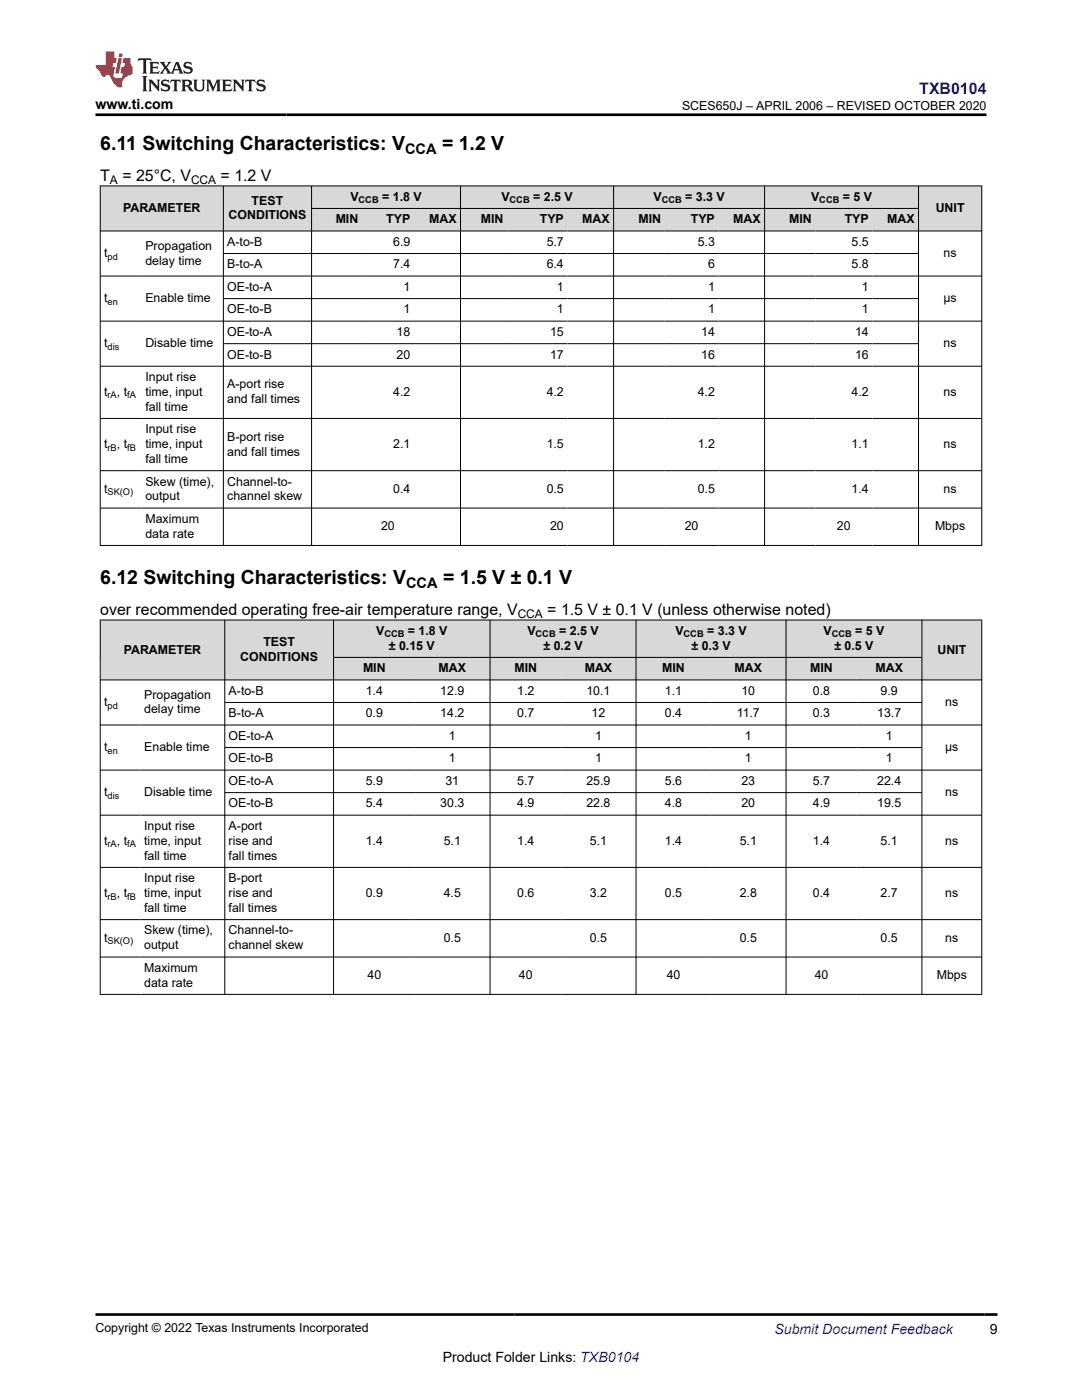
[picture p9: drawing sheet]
<svg xmlns="http://www.w3.org/2000/svg" width="216mm" height="279mm" viewBox="0 0 216 279" stroke-linecap="round" stroke-linejoin="round" font-family="sans-serif">
<g fill="#d8d8d8">
<path d="M20 37.1h175.9v4.5h-175.9z" fill-rule="evenodd"/>
<path d="M20.1 37.2h24.4v8.8h-24.4z" fill-rule="evenodd"/>
<path d="M44.6 37.2h17.5v8.8h-17.5z" fill-rule="evenodd"/>
<path d="M62.2 37.2h29.6v4.3h-29.6z" fill-rule="evenodd"/>
<path d="M91.9 37.2h30.5v4.3h-30.5z" fill-rule="evenodd"/>
<path d="M122.5 37.2h30v4.3h-30z" fill-rule="evenodd"/>
<path d="M152.6 37.2h30.6v4.3h-30.6z" fill-rule="evenodd"/>
<path d="M183.3 37.2h12.5v8.8h-12.5z" fill-rule="evenodd"/>
<path d="M62.2 41.7h10v4.3h-10z" fill-rule="evenodd"/>
<path d="M72.2 41.7h10.4v4.3h-10.4z" fill-rule="evenodd"/>
<path d="M82.6 41.7h9.2v4.3h-9.2z" fill-rule="evenodd"/>
<path d="M91.9 41.7h9.3v4.3h-9.3z" fill-rule="evenodd"/>
<path d="M101.2 41.7h12v4.3h-12z" fill-rule="evenodd"/>
<path d="M113.2 41.7h9.2v4.3h-9.2z" fill-rule="evenodd"/>
<path d="M122.5 41.7h10.1v4.3h-10.1z" fill-rule="evenodd"/>
<path d="M132.6 41.7h10.8v4.3h-10.8z" fill-rule="evenodd"/>
<path d="M143.4 41.7h9.1v4.3h-9.1z" fill-rule="evenodd"/>
<path d="M152.6 41.7h10.1v4.3h-10.1z" fill-rule="evenodd"/>
<path d="M162.7 41.7h11.4v4.3h-11.4z" fill-rule="evenodd"/>
<path d="M174.1 41.7h9.1v4.3h-9.1z" fill-rule="evenodd"/>
</g>
<g fill="none" stroke="#000" stroke-width=".2">
<path d="M19.9 37.1h176.1M20 37v71.9M44.6 37v71.9M62.2 37v71.9M91.9 37v71.9M122.4 37v71.9M152.6 37v71.9M183.3 37v71.9M195.9 37v71.9M19.9 46.1h176.1M19.9 55.1h176.1M44.6 50.6h138.7"/>
<path d="M44.6 59.6h138.7M62.2 41.6h121.1M19.9 64.1h176.1M19.9 73.1h176.1M44.6 68.6h138.7M19.9 83.5h176.1M19.9 93.9h176.1M19.9 101.4h176.1M19.9 108.9h176.1"/>
</g>
<g fill="#d8d8d8">
<path d="M20 123.7h175.9v7.5h-175.9z" fill-rule="evenodd"/>
<path d="M20.1 123.8h24.7v11.8h-24.7z" fill-rule="evenodd"/>
<path d="M44.9 123.8h21.6v11.8h-21.6z" fill-rule="evenodd"/>
<path d="M66.6 123.8h31.1v7.3h-31.1z" fill-rule="evenodd"/>
<path d="M97.8 123.8h29.1v7.3h-29.1z" fill-rule="evenodd"/>
<path d="M127 123.8h29.8v7.3h-29.8z" fill-rule="evenodd"/>
<path d="M156.9 123.8h27v7.3h-27z" fill-rule="evenodd"/>
<path d="M184 123.8h11.8v11.8h-11.8z" fill-rule="evenodd"/>
<path d="M66.6 131.3h16.2v4.3h-16.2z" fill-rule="evenodd"/>
<path d="M82.8 131.3h14.9v4.3h-14.9z" fill-rule="evenodd"/>
<path d="M97.8 131.3h14.2v4.3h-14.2z" fill-rule="evenodd"/>
<path d="M112 131.3h14.9v4.3h-14.9z" fill-rule="evenodd"/>
<path d="M127 131.3h14.8v4.3h-14.8z" fill-rule="evenodd"/>
<path d="M141.8 131.3h15v4.3h-15z" fill-rule="evenodd"/>
<path d="M156.9 131.3h14.1v4.3h-14.1z" fill-rule="evenodd"/>
<path d="M171 131.3h12.9v4.3h-12.9z" fill-rule="evenodd"/>
</g>
<g fill="none" stroke="#000" stroke-width=".2">
<path d="M19.9 123.7h176.1M19.9 135.7h176.1M20 123.7v74.8M44.9 123.7v74.8M66.6 123.7v74.8M66.6 131.2h117.4M97.8 123.7v74.8M126.9 123.7v74.8M156.8 123.7v74.8M184 123.7v74.8M195.9 123.7v74.8M19.9 144.7h176.1"/>
<path d="M19.9 153.7h176.1M44.9 140.2h139.1M44.9 149.2h139.1M44.9 158.2h139.1M19.9 162.7h176.1M19.9 173.1h176.1M19.9 183.5h176.1M19.9 191h176.1M19.9 198.5h176.1"/>
</g>
<path d="M27.7 11.6l-.2 .6 .5-.2h.6v.1v2.2l-.2 .4h1l-.2-.4v-2.2v-.1h.5l.5 .2-.1-.6zM29.8 12.4l.2 .3v1.6l-.2 .4h1.9l.1-.6a1.08 1.08 0 0 1-1.3 .2v-.7h.6l.4 .2v-.7l-.4 .2h-.6v-.5l.2-.2a1 1 0 0 1 1 .3l-.1-.5zM31.8 12.4l1 1.1-1 1.2h.9l-.2-.2 .4-.8 .5 .8-.2 .2h1.6l-.2-.2 .1-.5h1l.1 .5-.1 .2h.9l-.2-.4-.8-1.9h-.5l-1 2.1-.8-1.1 .9-1h-.8l.2 .2-.5 .6-.3-.6 .1-.2zM35.2 12.8l.4 1h-.8zM36.8 12.5a.65 .65 0 0 0-.2 .7 .65 .65 0 0 0 .6 .5l.7 .1 .1 .3a.79 .79 0 0 1-.7 .4 .79 .79 0 0 1-.7-.5l.1 .7 .2-.1a.93 .93 0 0 0 1.1 0 .93 .93 0 0 0 .4-.9 1.46 1.46 0 0 0-1.2-.6l-.1-.3a1.09 1.09 0 0 1 1.2 .2l-.2-.6-.1 .1-.6-.2zM28.4 15.2l.2 .4v2.2l-.2 .4h1l-.2-.4v-2.2l.2-.4zM29.6 15.9l.2 .4v1.5l-.2 .4h.8l-.3-.4v-1.3l1.7 1.8v-2l.2-.4h-.8l.2 .2 .1 1.1-1.2-1.3zM32.3 16a.65 .65 0 0 0-.2 .8 .65 .65 0 0 0 .7 .4l.6 .2 .1 .2a.79 .79 0 0 1-.7 .4 .79 .79 0 0 1-.7-.5l.1 .7 .2-.1a.93 .93 0 0 0 1.1 .1 .93 .93 0 0 0 .4-1 1.46 1.46 0 0 0-1.2-.5l-.1-.4a1.09 1.09 0 0 1 1.2 .2l-.2-.6-.1 .1-.6-.1zM34.1 15.9l-.1 .6a.63 .63 0 0 1 .7-.3l.1 1.6-.3 .4h1l-.2-.4v-1.6a.66 .66 0 0 1 .8 .3l-.1-.6zM36.2 15.9l.2 .4v1.5l-.2 .4h.9l-.2-.2v-.7h.5l.1 .2a.79 .79 0 0 0 1.2 .6l-1-.9a.61 .61 0 0 0 .6-.6 .61 .61 0 0 0-.5-.7zM36.9 16.2h.2a.47 .47 0 0 1 .5 .1 .47 .47 0 0 1 .1 .5l-.2 .1-.6 .1zM38.5 15.9l.2 .2a2.27 2.27 0 0 0 .4 2 1.04 1.04 0 0 0 1.7-.7v-1.3l.2-.2h-.8l.2 .4v1.1a.6 .6 0 0 1-.6 .6 .6 .6 0 0 1-.6-.6v-1.1l.3-.4zM41.1 15.9l.2 .4v1.5l-.2 .4h.7l-.2-.4v-1.4l.9 1.9 .8-1.9v1.4l-.2 .4h1l-.3-.4v-1.5l.3-.4h-.8l-.7 1.5-.7-1.5zM44.3 15.9l.2 .4v1.5l-.2 .4h1.9l.1-.6a1.09 1.09 0 0 1-1.3 .2v-.7h.6l.4 .2v-.6l-.4 .2h-.6v-.6l.2-.1a1.01 1.01 0 0 1 1 .3l-.1-.6zM46.4 15.9l.3 .4v1.5l-.3 .4h.8l-.2-.4v-1.3l1.6 1.8v-2l.2-.4h-.7l.2 .2v1.1l-1.2-1.3zM49 15.9l-.1 .6a.63 .63 0 0 1 .8-.3v1.6l-.3 .4h1l-.2-.4v-1.6a.66 .66 0 0 1 .8 .3l-.1-.6zM51.4 16a.65 .65 0 0 0-.2 .8 .65 .65 0 0 0 .6 .4l.6 .2 .2 .2a.79 .79 0 0 1-.8 .4 .79 .79 0 0 1-.6-.5l.1 .7 .2-.1a.93 .93 0 0 0 1 .1 .93 .93 0 0 0 .5-1 1.46 1.46 0 0 0-1.3-.5l-.1-.4a1.09 1.09 0 0 1 1.3 .2l-.2-.6-.2 .1-.5-.1z" fill="#231f20"/>
<path d="M21.1 10.3v2.7h-2.1l.1 .4 .9 1a.95 .95 0 0 0 .9 .9 .59 .59 0 0 1 .6-.4 .59 .59 0 0 1 .5 .3l.4 .8a1.59 1.59 0 0 0 2.1 1.4 1.61 1.61 0 0 1 1-2.3l1-.3-.1-1.5a1.59 1.59 0 0 1-.4-1.7h-1.4l-.2 .9h.5l-.1 .9h-.5l-.2 .9v.3l.4 .1-.2 .9h-.6a.73 .73 0 0 1-1.1-.7l.3-1.5h-.5l.2-.9h.5l.2-.9h-.5v-1.3zM23.6 11.6l-.6 3.1h.7l.6-3.1zM23.8 10.7l-.1 .6h.7l.1-.6z" fill="#ed1c24"/>
<path d="M19.1 22.9h177.8M19.1 262.3h179.9" fill="none" stroke="#000" stroke-width=".53"/>
<g font-size="3.9">
<text x="20" y="29.9">6.11 Switching Characteristics: V</text>
<text x="88.2" y="29.9">= 1.2 V</text>
<text x="20" y="116.5">6.12 Switching Characteristics: V</text>
<text x="88.4" y="116.5">= 1.5 V ± 0.1 V</text>
</g>
<text font-size="3.2" fill="#00f" x="183.4" y="18.7">TXB0104</text>
<g font-size="3.2">
<text x="20" y="36.1">T</text>
<text x="24.4" y="36.1">= 25°C, V</text>
<text x="44" y="36.1">= 1.2 V</text>
<text x="20" y="122.7">over recommended operating free-air temperature range, V</text>
<text x="109.2" y="122.7">= 1.5 V ± 0.1 V (unless otherwise noted)</text>
</g>
<g font-size="2.9">
<text x="80.8" y="30.7">CCA</text>
<text x="81" y="117.3">CCA</text>
</g>
<g font-size="2.8">
<text x="19.1" y="21.8">www.ti.com</text>
<text x="197.5" y="266.1">9</text>
<text x="88.3" y="271.7">Product Folder Links: TXB0104</text>
</g>
<text font-size="2.8" fill="#00f" x="154.5" y="266.2">Submit Document Feedback</text>
<g font-size="2.5">
<text x="136.1" y="21.9">SCES650J – APRIL 2006 – REVISED OCTOBER 2020</text>
<text x="50.2" y="40.8">TEST</text>
<text x="69.9" y="40.1">V</text>
<text x="76.3" y="40.1">= 1.8 V</text>
<text x="100" y="40.1">V</text>
<text x="106.4" y="40.1">= 2.5 V</text>
<text x="130.4" y="40.1">V</text>
<text x="136.7" y="40.1">= 3.3 V</text>
<text x="161.8" y="40.1">V</text>
<text x="168.2" y="40.1">= 5 V</text>
<text x="24.6" y="42.3">PARAMETER</text>
<text x="45.6" y="43.8">CONDITIONS</text>
<text x="67" y="44.6">MIN</text>
<text x="77.1" y="44.6">TYP</text>
<text x="85.6" y="44.6">MAX</text>
<text x="96" y="44.6">MIN</text>
<text x="107.7" y="44.6">TYP</text>
<text x="116.2" y="44.6">MAX</text>
<text x="127.4" y="44.6">MIN</text>
<text x="137.8" y="44.6">TYP</text>
<text x="146.3" y="44.6">MAX</text>
<text x="157.5" y="44.6">MIN</text>
<text x="168.6" y="44.6">TYP</text>
<text x="177" y="44.6">MAX</text>
<text x="186.7" y="42.3">UNIT</text>
<text x="20.8" y="51.3">t</text>
<text x="29" y="49.8">Propagation</text>
<text x="29" y="52.8">delay time</text>
<text x="45.3" y="49.1">A-to-B</text>
<text x="45.3" y="53.6">B-to-A</text>
<text x="78.5" y="49.1">6.9</text>
<text x="78.5" y="53.6">7.4</text>
<text x="109.1" y="49.1">5.7</text>
<text x="109.1" y="53.6">6.4</text>
<text x="139.2" y="49.1">5.3</text>
<text x="141.3" y="53.6">6</text>
<text x="169.9" y="49.1">5.5</text>
<text x="169.9" y="53.6">5.8</text>
<text x="188.3" y="51.3">ns</text>
<text x="45.3" y="58.1">OE-to-A</text>
<text x="80.5" y="58.1">1</text>
<text x="111.1" y="58.1">1</text>
<text x="141.3" y="58.1">1</text>
<text x="172" y="58.1">1</text>
<text x="20.8" y="60.3">t</text>
<text x="29" y="60.3">Enable time</text>
<text x="45.3" y="62.6">OE-to-B</text>
<text x="80.5" y="62.6">1</text>
<text x="111.1" y="62.6">1</text>
<text x="141.3" y="62.6">1</text>
<text x="172" y="62.6">1</text>
<text x="188.3" y="60.3">µs</text>
<text x="20.8" y="69.3">t</text>
<text x="29" y="69.3">Disable time</text>
<text x="45.3" y="67.1">OE-to-A</text>
<text x="45.3" y="71.5">OE-to-B</text>
<text x="79.1" y="67.1">18</text>
<text x="79.1" y="71.5">20</text>
<text x="109.8" y="67.1">15</text>
<text x="109.8" y="71.5">17</text>
<text x="139.9" y="67.1">14</text>
<text x="139.9" y="71.5">16</text>
<text x="170.6" y="67.1">14</text>
<text x="170.6" y="71.5">16</text>
<text x="188.3" y="69.3">ns</text>
<text x="29" y="76">Input rise</text>
<text x="45.3" y="77.5">A-port rise</text>
<text x="20.8" y="79">t</text>
<text x="23.3" y="79">, t</text>
<text x="29" y="79">time, input</text>
<text x="29" y="82">fall time</text>
<text x="45.3" y="80.5">and fall times</text>
<text x="78.5" y="79">4.2</text>
<text x="109.1" y="79">4.2</text>
<text x="139.2" y="79">4.2</text>
<text x="169.9" y="79">4.2</text>
<text x="188.3" y="79">ns</text>
<text x="20.8" y="89.4">t</text>
<text x="23.3" y="89.4">, t</text>
<text x="29" y="86.5">Input rise</text>
<text x="29" y="89.4">time, input</text>
<text x="45.3" y="88">B-port rise</text>
<text x="78.5" y="89.4">2.1</text>
<text x="109.1" y="89.4">1.5</text>
<text x="139.2" y="89.4">1.2</text>
<text x="169.9" y="89.4">1.1</text>
<text x="188.3" y="89.4">ns</text>
<text x="29" y="92.4">fall time</text>
<text x="45.3" y="90.9">and fall times</text>
<text x="20.8" y="98.4">t</text>
<text x="29" y="96.9">Skew (time),</text>
<text x="29" y="99.9">output</text>
<text x="45.3" y="96.9">Channel-to-</text>
<text x="45.3" y="99.9">channel skew</text>
<text x="78.5" y="98.4">0.4</text>
<text x="109.1" y="98.4">0.5</text>
<text x="139.2" y="98.4">0.5</text>
<text x="169.9" y="98.4">1.4</text>
<text x="188.3" y="98.4">ns</text>
<text x="29" y="104.4">Maximum</text>
<text x="29" y="107.3">data rate</text>
<text x="76" y="105.8">20</text>
<text x="109.8" y="105.8">20</text>
<text x="136.6" y="105.8">20</text>
<text x="167" y="105.8">20</text>
<text x="186.6" y="105.8">Mbps</text>
<text x="24.7" y="130.4">PARAMETER</text>
<text x="48" y="131.9">CONDITIONS</text>
<text x="52.5" y="128.9">TEST</text>
<text x="75" y="126.7">V</text>
<text x="77.6" y="129.7">± 0.15 V</text>
<text x="81.4" y="126.7">= 1.8 V</text>
<text x="105.2" y="126.7">V</text>
<text x="108.4" y="129.7">± 0.2 V</text>
<text x="111.6" y="126.7">= 2.5 V</text>
<text x="134.8" y="126.7">V</text>
<text x="138" y="129.7">± 0.3 V</text>
<text x="141.1" y="126.7">= 3.3 V</text>
<text x="164.3" y="126.7">V</text>
<text x="166.5" y="129.7">± 0.5 V</text>
<text x="170.7" y="126.7">= 5 V</text>
<text x="187" y="130.4">UNIT</text>
<text x="72.4" y="134.2">MIN</text>
<text x="87.5" y="134.2">MAX</text>
<text x="102.7" y="134.2">MIN</text>
<text x="116.7" y="134.2">MAX</text>
<text x="132.1" y="134.2">MIN</text>
<text x="146.6" y="134.2">MAX</text>
<text x="161.7" y="134.2">MIN</text>
<text x="174.7" y="134.2">MAX</text>
<text x="20.8" y="140.9">t</text>
<text x="28.8" y="139.4">Propagation</text>
<text x="28.8" y="142.4">delay time</text>
<text x="45.6" y="138.7">A-to-B</text>
<text x="45.6" y="143.2">B-to-A</text>
<text x="73" y="138.7">1.4</text>
<text x="73" y="143.2">0.9</text>
<text x="87.8" y="138.7">12.9</text>
<text x="87.8" y="143.2">14.2</text>
<text x="103.2" y="138.7">1.2</text>
<text x="103.2" y="143.2">0.7</text>
<text x="117" y="138.7">10.1</text>
<text x="118" y="143.2">12</text>
<text x="132.7" y="138.7">1.1</text>
<text x="132.7" y="143.2">0.4</text>
<text x="147" y="143.2">11.7</text>
<text x="147.9" y="138.7">10</text>
<text x="162.2" y="138.7">0.8</text>
<text x="162.2" y="143.2">0.3</text>
<text x="175" y="143.2">13.7</text>
<text x="175.7" y="138.7">9.9</text>
<text x="188.6" y="140.9">ns</text>
<text x="20.8" y="149.9">t</text>
<text x="28.8" y="149.9">Enable time</text>
<text x="45.6" y="147.7">OE-to-A</text>
<text x="89.6" y="147.7">1</text>
<text x="118.7" y="147.7">1</text>
<text x="148.6" y="147.7">1</text>
<text x="176.7" y="147.7">1</text>
<text x="188.6" y="149.9">µs</text>
<text x="45.6" y="152.2">OE-to-B</text>
<text x="89.6" y="152.2">1</text>
<text x="118.7" y="152.2">1</text>
<text x="148.6" y="152.2">1</text>
<text x="176.7" y="152.2">1</text>
<text x="20.8" y="158.9">t</text>
<text x="28.8" y="158.9">Disable time</text>
<text x="45.6" y="156.6">OE-to-A</text>
<text x="45.6" y="161.1">OE-to-B</text>
<text x="73" y="156.6">5.9</text>
<text x="73" y="161.1">5.4</text>
<text x="87.8" y="161.1">30.3</text>
<text x="88.9" y="156.6">31</text>
<text x="103.2" y="156.6">5.7</text>
<text x="103.2" y="161.1">4.9</text>
<text x="117" y="156.6">25.9</text>
<text x="117" y="161.1">22.8</text>
<text x="132.7" y="156.6">5.6</text>
<text x="132.7" y="161.1">4.8</text>
<text x="147.9" y="156.6">23</text>
<text x="147.9" y="161.1">20</text>
<text x="162.2" y="156.6">5.7</text>
<text x="162.2" y="161.1">4.9</text>
<text x="175" y="156.6">22.4</text>
<text x="175" y="161.1">19.5</text>
<text x="188.6" y="158.9">ns</text>
<text x="28.8" y="165.6">Input rise</text>
<text x="45.6" y="165.6">A-port</text>
<text x="20.8" y="168.6">t</text>
<text x="23.3" y="168.6">, t</text>
<text x="28.8" y="168.6">time, input</text>
<text x="28.8" y="171.6">fall time</text>
<text x="45.6" y="168.6">rise and</text>
<text x="45.6" y="171.6">fall times</text>
<text x="73" y="168.6">1.4</text>
<text x="88.5" y="168.6">5.1</text>
<text x="103.2" y="168.6">1.4</text>
<text x="117.7" y="168.6">5.1</text>
<text x="132.7" y="168.6">1.4</text>
<text x="147.6" y="168.6">5.1</text>
<text x="162.2" y="168.6">1.4</text>
<text x="175.7" y="168.6">5.1</text>
<text x="188.6" y="168.6">ns</text>
<text x="20.8" y="179">t</text>
<text x="23.3" y="179">, t</text>
<text x="28.8" y="176.1">Input rise</text>
<text x="28.8" y="179">time, input</text>
<text x="45.6" y="176.1">B-port</text>
<text x="45.6" y="179">rise and</text>
<text x="73" y="179">0.9</text>
<text x="88.5" y="179">4.5</text>
<text x="103.2" y="179">0.6</text>
<text x="117.7" y="179">3.2</text>
<text x="132.7" y="179">0.5</text>
<text x="147.6" y="179">2.8</text>
<text x="162.2" y="179">0.4</text>
<text x="175.7" y="179">2.7</text>
<text x="188.6" y="179">ns</text>
<text x="28.8" y="182">fall time</text>
<text x="45.6" y="182">fall times</text>
<text x="20.8" y="188">t</text>
<text x="28.8" y="186.5">Skew (time),</text>
<text x="28.8" y="189.5">output</text>
<text x="45.6" y="186.5">Channel-to-</text>
<text x="45.6" y="189.5">channel skew</text>
<text x="88.5" y="188">0.5</text>
<text x="117.7" y="188">0.5</text>
<text x="147.6" y="188">0.5</text>
<text x="175.7" y="188">0.5</text>
<text x="188.6" y="188">ns</text>
<text x="28.8" y="194">Maximum</text>
<text x="28.8" y="196.9">data rate</text>
<text x="73.3" y="195.4">40</text>
<text x="103.5" y="195.4">40</text>
<text x="133" y="195.4">40</text>
<text x="162.6" y="195.4">40</text>
<text x="186.9" y="195.4">Mbps</text>
<text x="19.1" y="265.9">Copyright © 2022 Texas Instruments Incorporated</text>
</g>
<g font-size="2.4">
<text x="21.9" y="36.7">A</text>
<text x="38.1" y="36.7">CCA</text>
<text x="103.3" y="123.3">CCA</text>
</g>
<g font-size="1.9">
<text x="71.6" y="40.6">CCB</text>
<text x="101.7" y="40.6">CCB</text>
<text x="132" y="40.6">CCB</text>
<text x="163.5" y="40.6">CCB</text>
<text x="21.5" y="51.8">pd</text>
<text x="21.5" y="60.8">en</text>
<text x="21.5" y="69.8">dis</text>
<text x="21.5" y="79.5">rA</text>
<text x="25.4" y="79.5">fA</text>
<text x="21.5" y="89.9">rB</text>
<text x="25.4" y="89.9">fB</text>
<text x="21.5" y="98.9">SK(O)</text>
<text x="76.7" y="127.2">CCB</text>
<text x="106.9" y="127.2">CCB</text>
<text x="136.4" y="127.2">CCB</text>
<text x="166" y="127.2">CCB</text>
<text x="21.5" y="141.4">pd</text>
<text x="21.5" y="150.4">en</text>
<text x="21.5" y="159.4">dis</text>
<text x="21.5" y="169.1">rA</text>
<text x="25.4" y="169.1">fA</text>
<text x="21.5" y="179.5">rB</text>
<text x="25.4" y="179.5">fB</text>
<text x="21.5" y="188.5">SK(O)</text>
</g>
</svg>
